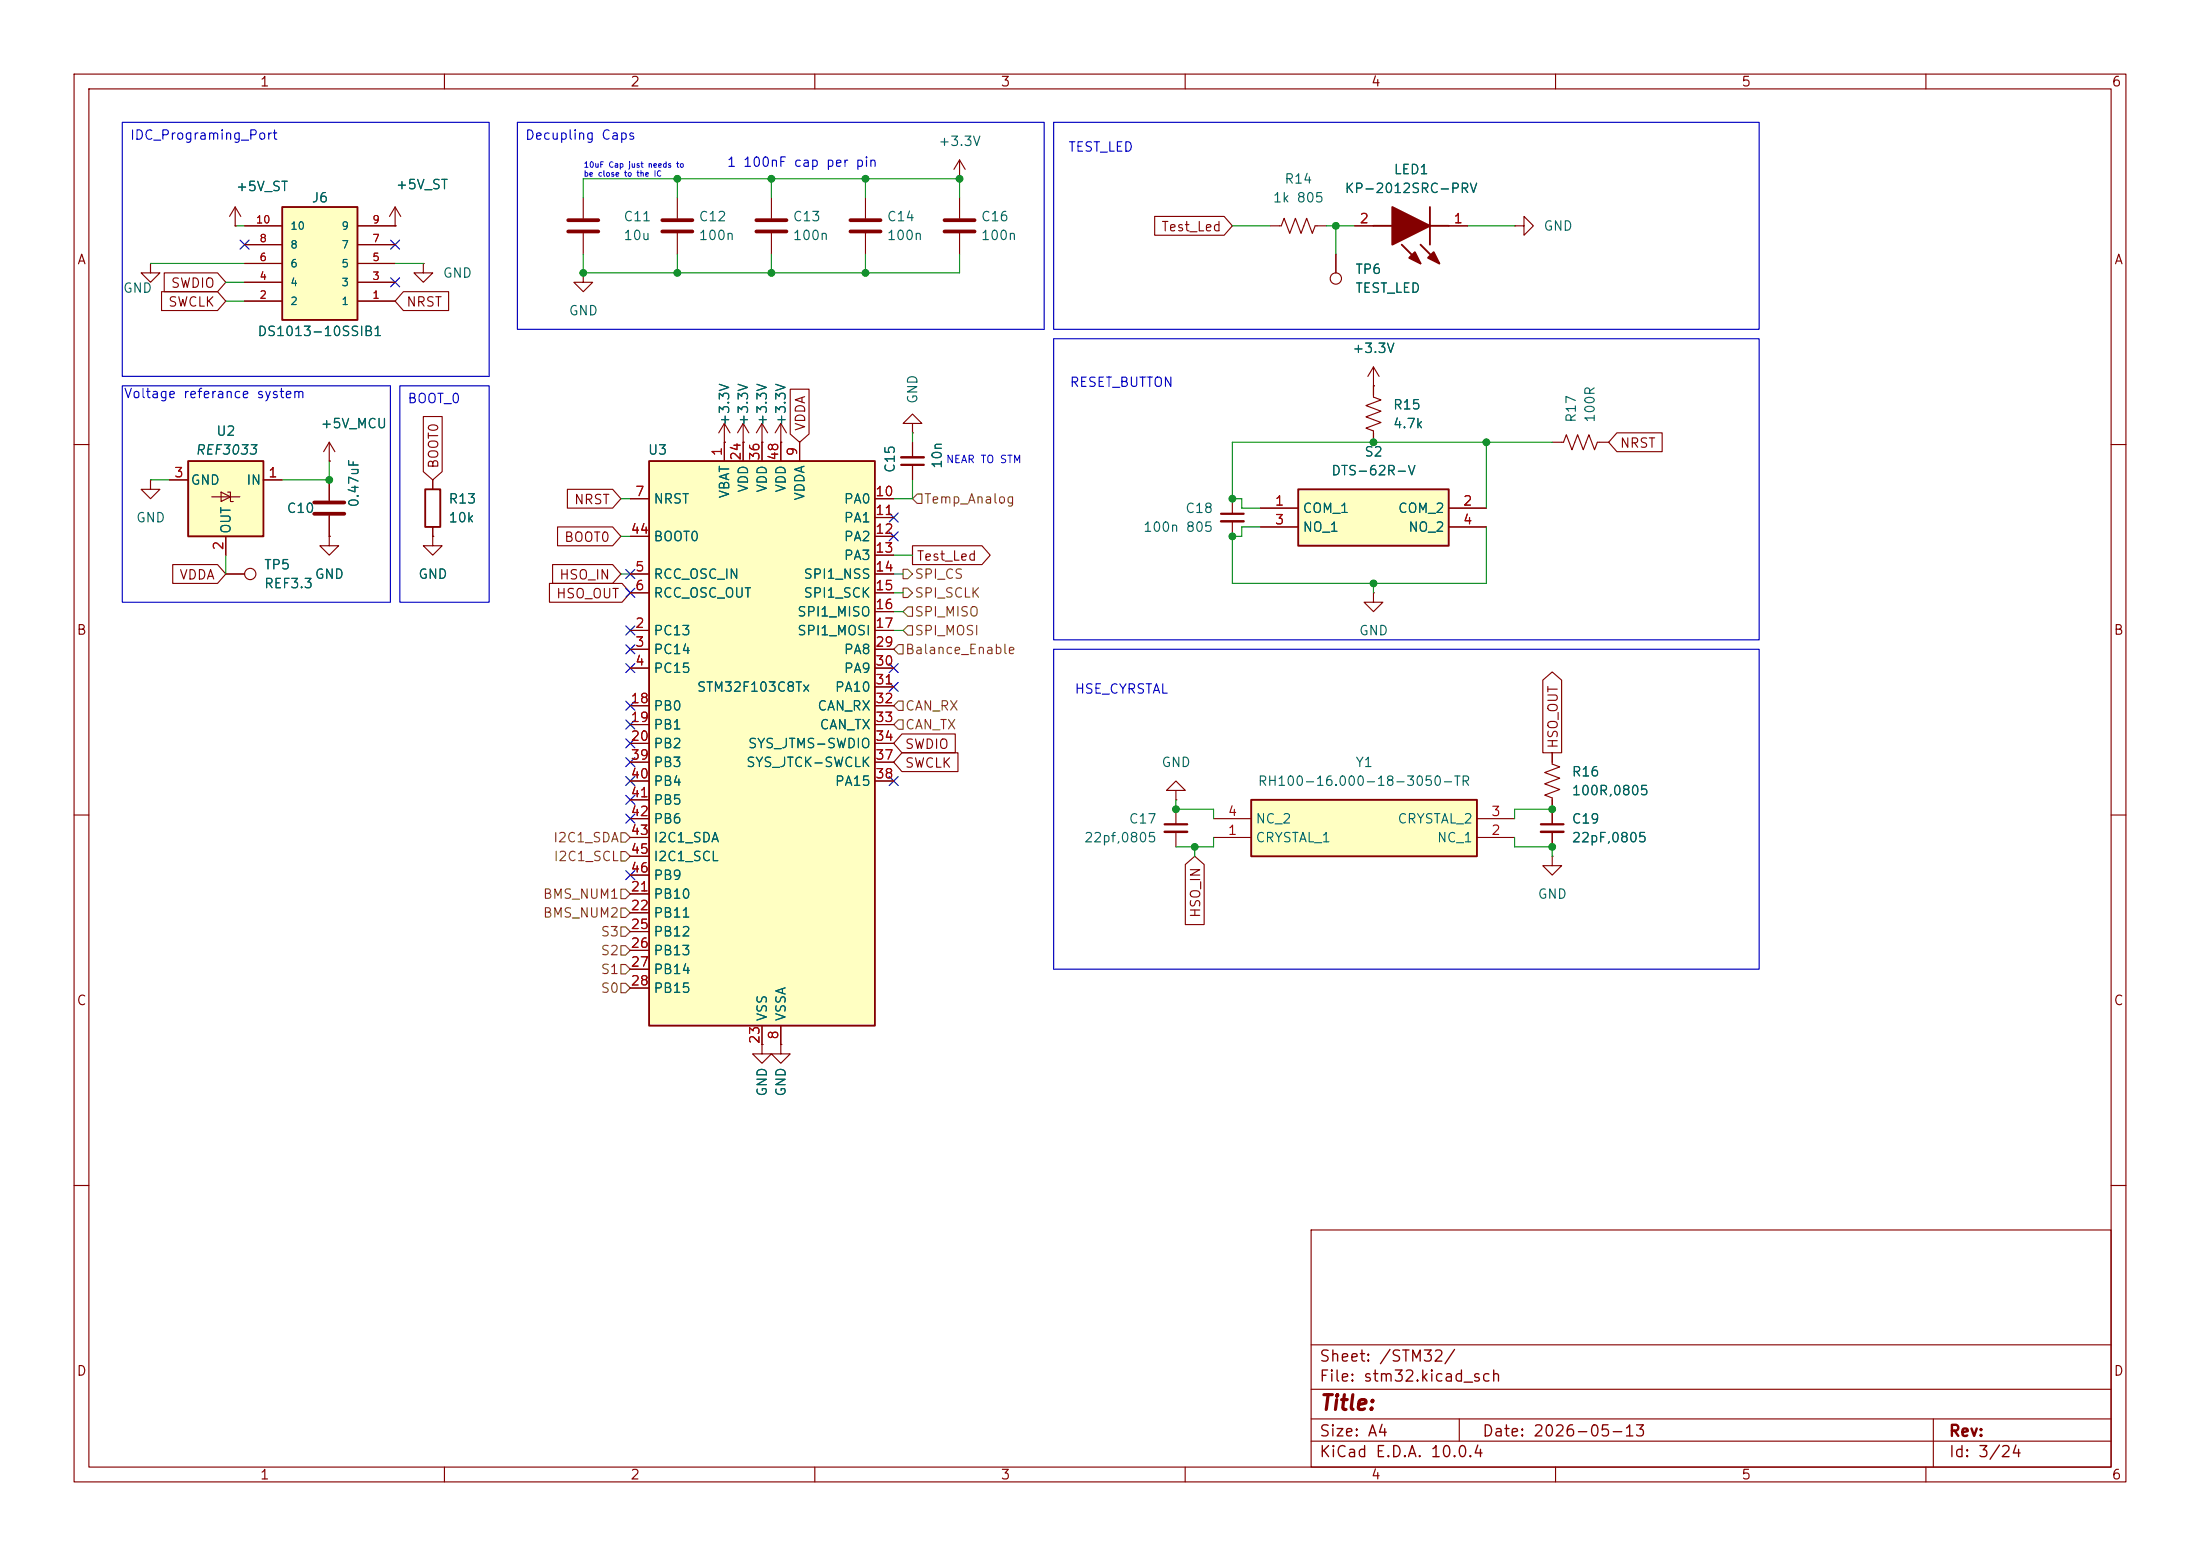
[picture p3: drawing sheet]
<svg xmlns="http://www.w3.org/2000/svg" width="297mm" height="210mm" viewBox="0 0 297 210" stroke-linecap="round" stroke-linejoin="round" font-family="sans-serif">
<g fill="none" stroke="#840000" stroke-width=".15">
<path d="M10 10h277v190h-277zM12 12h273v186h-273zM60 10v2M110 10v2M160 10v2M210 10v2M260 10v2M10 60h2M285 60h2M10 110h2M285 110h2M10 160h2"/>
<path d="M177 166h108v32h-108zM285 160h2M60 198v2M110 198v2M160 198v2M177 194.5h108M177 191.5h108M177 187.5h108M177 181.5h108M197 191.5v3M210 198v2M260 198v2"/>
<path d="M261 191.5v6.5"/>
</g>
<path d="M38.1 27.9h10.2v15.3h-10.2z" fill="#ffffc2"/>
<path d="M38.1 27.9h10.2v15.3h-10.2z" fill="none" stroke="#840000" stroke-width=".25"/>
<g fill="none" stroke="#840000" stroke-width=".15">
<path d="M31.7 30.5h.1M31.7 27.9l-.7 1.3M31.7 27.9l.8 1.3M31.7 27.9v2.6M33 38.1h5.1M33 35.6h5.1M33 33h5.1M33 30.5h5.1M48.3 38.1h5M48.3 35.6h5M48.3 33h5M48.3 30.5h5"/>
<path d="M78.7 36.8v1.3h1.3l-1.3 1.3-1.2-1.3h1.2M78.7 36.8h.1M91.4 26.7v2.8M91.4 31.5v2.8M104.1 26.7v2.8M104.1 31.5v2.8M129.5 24.1h.1M129.5 21.6l-.7 1.3M129.5 21.6l.8 1.3M129.5 21.6v2.5M129.5 26.7v2.8M129.5 31.5v2.8"/>
<path d="M33 40.6h5.1M48.3 40.6h5M209.5 115.6v1.2h1.3l-1.3 1.3-1.2-1.3h1.2M209.5 115.6h.1M209.5 109.2v2.1M209.5 112.3v2"/>
</g>
<path d="M89.4 29.7h4.1M89.4 31.2h4.1M102.1 29.7h4.1M102.1 31.2h4.1M127.5 29.7h4.1M127.5 31.2h4.1" fill="none" stroke="#840000" stroke-width=".51"/>
<path d="M208 111.3h3.1" fill="none" stroke="#840000" stroke-width=".3"/>
<path d="M208 112.3h3.1" fill="none" stroke="#840000" stroke-width=".33"/>
<path d="M87.6 62.2h30.5v76.2h-30.5z" fill="#ffffc2"/>
<path d="M87.6 62.2h30.5v76.2h-30.5z" fill="none" stroke="#840000" stroke-width=".25"/>
<g fill="none" stroke="#840000" stroke-width=".15">
<path d="M78.7 26.7v2.8M78.7 31.5v2.8M180.3 34.3v2.5M97.8 59.7h.1M97.8 57.2v5M97.8 57.2l-.8 1.2M97.8 57.2l.8 1.2M100.3 59.7h.1M100.3 57.2v5M100.3 57.2l-.7 1.2M100.3 57.2l.8 1.2M102.9 59.7h.1"/>
<path d="M102.9 57.2v5M102.9 57.2l-.8 1.2M102.9 57.2l.7 1.2M105.4 59.7h.1M105.4 57.2v5M105.4 57.2l-.8 1.2M105.4 57.2l.8 1.2M107.9 59.7v2.5M123.2 57.2h1.3l-1.3-1.3-1.3 1.3h1.3v1.2M123.2 58.4h.1M123.2 59.7v2M185.4 52.1h.1"/>
<path d="M185.4 49.5l-.7 1.3M185.4 49.5l.8 1.3M185.4 49.5v2.6M209.5 59.7h1.6l.4-1 .7 2 .8-2 .7 2 .8-2 .8 2 .3-1h1.6M20.3 64.8v1.2h1.3l-1.3 1.3-1.3-1.3h1.3M20.3 64.8h.1M85.1 77.5h2.5M85.1 67.3h2.5M85.1 72.4h2.5M118.1 77.5h2.5M118.1 67.3h2.5M118.1 69.9h2.5"/>
<path d="M118.1 72.4h2.5M118.1 74.9h2.5M123.2 62.7v2.1M85.1 85.1h2.5M85.1 87.6h2.5M85.1 90.2h2.5M85.1 80h2.5M85.1 95.3h2.5M85.1 97.8h2.5M118.1 85.1h2.5M118.1 87.6h2.5M118.1 90.2h2.5"/>
<path d="M118.1 80h2.5M118.1 82.6h2.5M118.1 95.3h2.5M118.1 97.8h2.5M118.1 92.7h2.5M85.1 100.3h2.5M85.1 102.9h2.5M85.1 105.4h2.5M85.1 108h2.5M85.1 110.5h2.5M85.1 113h2.5M85.1 115.6h2.5"/>
<path d="M85.1 118.1h2.5M118.1 100.3h2.5M118.1 102.9h2.5M118.1 105.4h2.5M209.5 101.6v1.5l1.1 .4-2.1 .8 2.1 .7-2.1 .8 2.1 .8-2.1 .7 1 .4v1.5M85.1 120.7h2.5M85.1 123.2h2.5M85.1 125.7h2.5M85.1 128.3h2.5M85.1 130.8h2.5M85.1 133.4h2.5M102.9 138.4v2.6"/>
<path d="M105.4 138.4v2.6M102.9 141v1.2h1.2l-1.2 1.3-1.3-1.3h1.3M102.9 141h.1M105.4 141v1.2h1.3l-1.3 1.3-1.3-1.3h1.3M105.4 141h.1"/>
<circle cx="180.3" cy="37.6" r=".76"/>
</g>
<path d="M121.7 62.7h3" fill="none" stroke="#840000" stroke-width=".3"/>
<path d="M121.7 61.7h3" fill="none" stroke="#840000" stroke-width=".33"/>
<path d="M76.7 29.7h4.1M76.7 31.2h4.1" fill="none" stroke="#840000" stroke-width=".51"/>
<path d="M175.3 66h20.3v7.7h-20.3z" fill="#ffffc2"/>
<path d="M175.3 66h20.3v7.7h-20.3z" fill="none" stroke="#840000" stroke-width=".25"/>
<path d="M170.2 68.6h5.1M170.2 71.1h5.1M195.6 68.6h5.1M195.6 71.1h5.1" fill="none" stroke="#840000" stroke-width=".15"/>
<path d="M168.9 108h30.5v7.6h-30.5z" fill="#ffffc2"/>
<path d="M185.4 30.5h2.6M189.2 33l2.6 2.6M191.8 33l2.5 2.6M193 30.5h2.6M193 27.9v5.1M57.4 66h2v5.1h-2zM168.9 108h30.5v7.6h-30.5z" fill="none" stroke="#840000" stroke-width=".25"/>
<g fill="none" stroke="#840000" stroke-width=".15">
<path d="M53.3 30.5h.1M53.3 27.9l-.7 1.3M53.3 27.9l.8 1.3M53.3 27.9v2.6M57.1 35.6v1.2h1.3l-1.3 1.3-1.2-1.3h1.2M57.1 35.6h.1M116.8 26.7v2.8M116.8 31.5v2.8M171.4 30.5h1.6l.4-1 .7 2 .8-2 .7 2 .8-2 .8 2 .3-1h1.6M182.9 30.5h2.5M195.6 30.5h2.5M204.5 30.5h1.2v-1.3l1.3 1.3-1.3 1.3v-1.3"/>
<path d="M204.5 30.5h.1M44.4 59.7l-.7 1.3M44.4 59.7l.8 1.3M44.4 59.7v2.5M185.4 52.1v1.5l1 .4-2 .7 2 .8-2 .8 2 .7-2 .8 1 .4v1.5M44.4 62.2h.1M58.4 72.4v1.3h1.3l-1.3 1.2-1.3-1.2h1.3M58.4 72.4h.1M58.4 64.8v1.2M58.4 71.1v1.3M166.4 67.3v2M166.4 70.4v2"/>
<path d="M185.4 80v1.3h1.3l-1.3 1.3-1.3-1.3h1.3M185.4 80h.1M158.7 109.2v2.1M158.7 112.3v2M163.8 113h5.1M163.8 110.5h5.1M199.4 113h5.1M199.4 110.5h5.1"/>
</g>
<path d="M164.8 69.3h3.1M157.2 111.3h3.1" fill="none" stroke="#840000" stroke-width=".3"/>
<path d="M164.8 70.4h3.1M157.2 112.3h3.1" fill="none" stroke="#840000" stroke-width=".33"/>
<path d="M114.8 29.7h4.1M114.8 31.2h4.1" fill="none" stroke="#840000" stroke-width=".51"/>
<g fill="#840000" stroke="#840000" stroke-width=".25">
<path d="M188 27.9l5 2.6-5 2.5z"/>
<path d="M192.8 34.8l.7-.8 .8 1.6z"/>
<path d="M190.2 34.8l.8-.8 .8 1.6z"/>
</g>
<path d="M25.4 62.2h10.2v10.2h-10.2z" fill="#ffffc2"/>
<path d="M25.4 62.2h10.2v10.2h-10.2z" fill="none" stroke="#840000" stroke-width=".25"/>
<g fill="none" stroke="#840000" stroke-width=".15">
<path d="M20.3 35.6v1.2h1.3l-1.3 1.3-1.3-1.3h1.3M20.3 35.6h.1M21.8 39.4h7.6l1.1 1.2-1.1 1.3h-7.6zM22.2 36.8h7.2l1.1 1.3-1.1 1.3h-7.2zM31.7 30.5h.1M33 38.1h5.1M33 35.6h5.1M33 33h5.1M33 30.5h5.1M48.3 38.1h5M48.3 35.6h5M48.3 33h5"/>
<path d="M48.3 30.5h5M53.3 30.5h.1M54.5 39.4h6.1v2.5h-6.1l-1.2-1.3zM155.9 29.2h9.4l1.1 1.3-1.1 1.3h-9.4zM180.3 34.3v2.5M182.9 30.5h2.5M195.6 30.5h2.5M33 40.6h5.1M48.3 40.6h5M57.1 56.2h2.6v7.5l-1.3 1.1-1.3-1.1zM97.8 59.7h.1M97.8 59.7v2.5"/>
<path d="M100.3 59.7h.1M100.3 59.7v2.5M102.9 59.7h.1M102.9 59.7v2.5M105.4 59.7h.1M105.4 59.7v2.5M106.7 52.5h2.5v6.1l-1.3 1.1-1.2-1.1zM107.9 59.7v2.5M123.2 59.7v2M185.4 52.1h.1M185.4 52.1v1.2M185.4 58.4v1.3"/>
<path d="M218.3 58.4h6.1v2.6h-6.1l-1.1-1.3zM22.9 64.8h2.5M23.3 76.2h6.1l1.1 1.3-1.1 1.2h-6.1zM28.6 67.1h3.8M29.8 66.4l1.3 .7-1.3 .6zM30.5 72.4v2.5M30.5 77.5h2.5M30.7 66.4h.4v1.3h.4M35.6 64.8h2.5M44.4 72.4v1.3h1.3l-1.3 1.2-1.2-1.2h1.2M44.4 72.4h.1M44.4 62.2h.1"/>
<path d="M44.4 64.8v2.8M44.4 69.6v2.8M58.4 72.4h.1M58.4 64.8v1.2M58.4 71.1v1.3M74.2 78.7h9.8l1.1 1.3-1.1 1.3h-9.8zM74.6 76.2h8.1l1.1 1.3-1.1 1.2h-8.1zM75.3 71.1h7.4l1.1 1.3-1.1 1.3h-7.4zM76.6 66h6.1l1.1 1.3-1.1 1.3h-6.1zM85.1 77.5h2.5M85.1 67.3h2.5M85.1 72.4h2.5"/>
<path d="M118.1 77.5h2.5M118.1 67.3h2.5M118.1 69.9h2.5M118.1 72.4h2.5M118.1 74.9h2.5M123.2 73.7h9.4l1.1 1.2-1.1 1.3h-9.4zM123.2 62.7v2.1M170.2 68.6h5.1M170.2 71.1h5.1M195.6 68.6h5.1M195.6 71.1h5.1M85.1 85.1h2.5"/>
<path d="M85.1 87.6h2.5M85.1 90.2h2.5M85.1 80h2.5M85.1 95.3h2.5M85.1 97.8h2.5M118.1 85.1h2.5M118.1 87.6h2.5M118.1 90.2h2.5M118.1 80h2.5M118.1 82.6h2.5M118.1 95.3h2.5M118.1 97.8h2.5"/>
<path d="M118.1 92.7h2.5M121.8 99.1h7.2v2.5h-7.2l-1.2-1.3zM208.3 91.8l1.2-1.1 1.3 1.1v9.8h-2.5zM85.1 100.3h2.5M85.1 102.9h2.5M85.1 105.4h2.5M85.1 108h2.5M85.1 110.5h2.5M85.1 113h2.5M85.1 115.6h2.5M85.1 118.1h2.5M118.1 100.3h2.5"/>
<path d="M118.1 102.9h2.5M118.1 105.4h2.5M121.8 101.6h7.5v2.5h-7.5l-1.2-1.2zM158.7 106.7h1.3l-1.3-1.3-1.2 1.3h1.2v1.3M158.7 108h.1M160 116.7l1.3-1.1 1.3 1.1v8.1h-2.6zM209.5 101.6v1.3M209.5 108v3.3M209.5 112.3v2M85.1 120.7h2.5M85.1 123.2h2.5M85.1 125.7h2.5"/>
<path d="M85.1 128.3h2.5M85.1 130.8h2.5M85.1 133.4h2.5M102.9 138.4v2.6M105.4 138.4v2.6M102.9 141h.1M105.4 141h.1"/>
<circle cx="33.8" cy="77.5" r=".76"/>
</g>
<path d="M42.4 67.8h4.1M42.4 69.3h4.1" fill="none" stroke="#840000" stroke-width=".51"/>
<g fill="none" stroke="#725600" stroke-width=".15">
<path d="M121.9 79.4h.7l.6 .6-.6 .6h-.7zM121.9 76.8h.7l.6 .7-.6 .6h-.7zM123.8 66.7h.7v1.2h-.7l-.6-.6zM121.3 94.6h.6v1.3h-.6l-.7-.6zM121.3 97.2h.6v1.2h-.6l-.7-.6zM121.3 87h.6v1.3h-.6l-.7-.7zM121.9 85.1l.7-.6h.6v1.2h-.6zM122.6 81.9h.6v1.3h-.6l-.7-.6zM83.8 114.9h.7l.6 .7-.6 .6h-.7zM83.8 112.4h.7l.6 .6-.6 .7h-.7zM83.8 127.6h.7l.6 .7-.6 .6h-.7zM83.8 125.1h.7l.6 .6-.6 .7h-.7z"/>
<path d="M83.8 132.7h.7l.6 .7-.6 .6h-.7zM83.8 130.2h.7l.6 .6-.6 .6h-.7zM83.8 120h.7l.6 .7-.6 .6h-.7zM83.8 122.6h.7l.6 .6-.6 .6h-.7z"/>
</g>
<g fill="none" stroke="#009600" stroke-width=".15">
<path d="M20.3 35.6h12.7M30.5 38.1h2.5M31.7 30.5h1.3M53.3 35.6h3.8M78.7 26.7v-2.6h50.8v2.6M78.7 34.3v2.5h50.8v-2.5M91.4 24.1v2.6M91.4 34.3v2.5M104.1 24.1v2.6M104.1 34.3v2.5M116.8 24.1v2.6M116.8 34.3v2.5"/>
<path d="M166.4 30.5h5M179.1 30.5h3.8M180.3 30.5v3.8M198.1 30.5h6.4M30.5 40.6h2.5M123.2 58.4v1.3M200.7 59.7v8.9M209.5 59.7h-43.1v7.6h1.2v1.3h2.6M20.3 64.8h2.6M30.5 74.9v2.6M44.4 62.2v2.6h-6.3M83.8 67.3h1.3"/>
<path d="M83.8 72.4h1.3M83.8 77.5h1.3M120.6 77.5h1.3M120.6 74.9h2.6M123.2 64.8v2.5h-2.6M170.2 71.1h-2.6v1.3h-1.2v6.3h34.3v-7.6M185.4 78.7v1.3M120.6 85.1h1.3M120.6 80h1.3M120.6 82.6h1.3M158.7 108v1.2h5.1v1.3M161.3 114.3v1.3"/>
<path d="M163.8 113v1.3h-5.1M204.5 113v1.3h5v1.3M209.5 109.2h-5v1.3"/>
</g>
<g fill="none" stroke="#000084" stroke-width=".15">
<path d="M32.4 32.4l1.2 1.2M33.6 32.4l-1.2 1.2M52.7 37.5l1.2 1.2M52.7 32.4l1.2 1.2M53.9 37.5l-1.2 1.2M53.9 32.4l-1.2 1.2M84.5 79.4l1.2 1.2M84.5 76.9l1.2 1.2M85.7 79.4l-1.2 1.2M85.7 76.9l-1.2 1.2M120 71.8l1.3 1.2M120 69.2l1.3 1.3"/>
<path d="M121.3 71.8l-1.3 1.2M121.3 69.2l-1.3 1.3M84.5 84.5l1.2 1.2M84.5 94.6l1.2 1.3M84.5 89.6l1.2 1.2M84.5 97.2l1.2 1.2M84.5 99.7l1.2 1.2M84.5 87l1.2 1.2M85.7 84.5l-1.2 1.2M85.7 94.6l-1.2 1.3M85.7 89.6l-1.2 1.2M85.7 97.2l-1.2 1.2"/>
<path d="M85.7 99.7l-1.2 1.2M85.7 87l-1.2 1.2M120 92.1l1.3 1.2M120 89.6l1.3 1.2M121.3 92.1l-1.3 1.2M121.3 89.6l-1.3 1.2M84.5 102.3l1.2 1.2M84.5 109.9l1.2 1.2M84.5 107.3l1.2 1.3M84.5 117.5l1.2 1.2M84.5 104.8l1.2 1.2M85.7 102.3l-1.2 1.2"/>
<path d="M85.7 109.9l-1.2 1.2M85.7 107.3l-1.2 1.3M85.7 117.5l-1.2 1.2M85.7 104.8l-1.2 1.2M120 104.8l1.3 1.2M121.3 104.8l-1.3 1.2"/>
</g>
<path d="M16.5 16.5h49.5v34.3h-49.5zM69.8 16.5h71.2v28h-71.2zM142.2 16.5h95.3v28h-95.3zM16.5 52.1h36.2v29.2h-36.2zM54 52.1h12v29.2h-12zM142.2 45.7h95.3v40.7h-95.3zM142.2 87.6h95.3v43.2h-95.3z" fill="none" stroke="#0000c2" stroke-width=".15"/>
<g fill="#009600" stroke="#009600" stroke-width=".14">
<circle cx="129.5" cy="24.1" r=".46"/>
<circle cx="116.8" cy="36.8" r=".46"/>
<circle cx="104.1" cy="36.8" r=".46"/>
<circle cx="116.8" cy="24.1" r=".46"/>
<circle cx="44.4" cy="64.8" r=".46"/>
<circle cx="166.4" cy="72.4" r=".46"/>
<circle cx="158.7" cy="109.2" r=".46"/>
<circle cx="185.4" cy="78.7" r=".46"/>
<circle cx="209.5" cy="114.3" r=".46"/>
<circle cx="209.5" cy="109.2" r=".46"/>
<circle cx="161.3" cy="114.3" r=".46"/>
<circle cx="91.4" cy="36.8" r=".46"/>
<circle cx="91.4" cy="24.1" r=".46"/>
<circle cx="78.7" cy="36.8" r=".46"/>
<circle cx="104.1" cy="24.1" r=".46"/>
<circle cx="166.4" cy="67.3" r=".46"/>
<circle cx="180.3" cy="30.5" r=".46"/>
<circle cx="200.7" cy="59.7" r=".46"/>
<circle cx="185.4" cy="59.7" r=".46"/>
</g>
<text font-size="2" fill="#840000" x="178" y="190.8">Title:</text>
<g font-size="1.5" fill="#840000">
<text x="178" y="184.2">Sheet: /STM32/</text>
<text x="178" y="186.9">File: stm32.kicad_sch</text>
<text x="178" y="197.1">KiCad E.D.A. 10.0.4</text>
<text x="178" y="194.3">Size: A4</text>
<text x="200" y="194.3">Date: 2026-05-13</text>
<text x="263" y="194.3">Rev:</text>
<text x="263" y="197.1">Id: 3/24</text>
</g>
<g font-size="1.3" fill="#840000">
<text x="35" y="12">1</text>
<text x="85" y="12">2</text>
<text x="135" y="12">3</text>
<text x="185" y="12">4</text>
<text x="235" y="12">5</text>
<text x="285" y="12">6</text>
<text x="10.3" y="36">A</text>
<text x="156.7" y="31.5">Test_Led</text>
<text x="285.3" y="36">A</text>
<text x="22.6" y="41.7">SWCLK</text>
<text x="23" y="39.2">SWDIO</text>
<text x="54.8" y="41.7">NRST</text>
<text x="109" y="58.3" transform="rotate(-90 109 58.3)">VDDA</text>
<text x="59.5" y="63.3" transform="rotate(-90 59.5 63.3)">BOOT0</text>
<text x="218.6" y="60.8">NRST</text>
<text x="77.4" y="68.4">NRST</text>
<text x="76.1" y="73.5">BOOT0</text>
<text x="123.7" y="76">Test_Led</text>
<text x="24.1" y="78.5">VDDA</text>
<text x="75" y="81.1">HSO_OUT</text>
<text x="75.4" y="78.5">HSO_IN</text>
<text x="10.3" y="86">B</text>
<text x="285.3" y="86">B</text>
<text x="122.1" y="101.4">SWDIO</text>
<text x="210.6" y="101.1" transform="rotate(-90 210.6 101.1)">HSO_OUT</text>
<text x="122.1" y="103.9">SWCLK</text>
<text x="162.4" y="124" transform="rotate(-90 162.4 124)">HSO_IN</text>
<text x="10.3" y="136">C</text>
<text x="285.3" y="136">C</text>
<text x="10.3" y="186">D</text>
<text x="285.3" y="186">D</text>
<text x="35" y="200">1</text>
<text x="85" y="200">2</text>
<text x="135" y="200">3</text>
<text x="185" y="200">4</text>
<text x="235" y="200">5</text>
<text x="285" y="200">6</text>
</g>
<g font-size="1.3" fill="#0000c2">
<text x="17.5" y="19.2">IDC_Programing_Port</text>
<text x="70.8" y="19.2">Decupling Caps</text>
<text x="98" y="22.8">1 100nF cap per pin</text>
<text x="144.1" y="20.8">TEST_LED</text>
<text x="144.3" y="52.5">RESET_BUTTON</text>
<text x="16.6" y="54.1">Voltage referance system</text>
<text x="54.9" y="54.7">BOOT_0</text>
<text x="145" y="93.9">HSE_CYRSTAL</text>
</g>
<g font-size="1.3" fill="#006464">
<text x="126.6" y="20">+3.3V</text>
<text x="188.1" y="23.8">LED1</text>
<text x="31.8" y="26.1">+5V_ST</text>
<text x="42" y="27.6">J6</text>
<text x="53.3" y="25.9">+5V_ST</text>
<text x="171.7" y="27.6">1k 805</text>
<text x="173.3" y="25.1">R14</text>
<text x="181.4" y="26.4">KP-2012SRC-PRV</text>
<text x="84.1" y="30.2">C11</text>
<text x="84.1" y="32.7">10u</text>
<text x="94.2" y="32.7">100n</text>
<text x="94.2" y="30.2">C12</text>
<text x="106.9" y="32.7">100n</text>
<text x="106.9" y="30.2">C13</text>
<text x="119.6" y="32.7">100n</text>
<text x="119.6" y="30.2">C14</text>
<text x="132.3" y="32.7">100n</text>
<text x="132.3" y="30.2">C16</text>
<text x="208.3" y="31.5">GND</text>
<text x="16.5" y="39.8">GND</text>
<text x="59.7" y="37.8">GND</text>
<text x="182.9" y="37.3">TP6</text>
<text x="182.9" y="39.8">TEST_LED</text>
<text x="34.7" y="45.7">DS1013-10SSIB1</text>
<text x="76.7" y="42.9">GND</text>
<text x="182.5" y="48">+3.3V</text>
<text x="29.1" y="59.1">U2</text>
<text x="43.2" y="58.1">+5V_MCU</text>
<text x="98.8" y="57.6" transform="rotate(-90 98.8 57.6)">+3.3V</text>
<text x="101.3" y="57.6" transform="rotate(-90 101.3 57.6)">+3.3V</text>
<text x="103.8" y="57.6" transform="rotate(-90 103.8 57.6)">+3.3V</text>
<text x="106.4" y="57.6" transform="rotate(-90 106.4 57.6)">+3.3V</text>
<text x="124.2" y="54.6" transform="rotate(-90 124.2 54.6)">GND</text>
<text x="188" y="58.1">4.7k</text>
<text x="188" y="55.6">R15</text>
<text x="213.1" y="57.1" transform="rotate(-90 213.1 57.1)">R17</text>
<text x="215.6" y="57.1" transform="rotate(-90 215.6 57.1)">100R</text>
<text x="25.7" y="65.7">GND</text>
<text x="26.3" y="61.7">REF3033</text>
<text x="33.2" y="65.7">IN</text>
<text x="87.4" y="61.7">U3</text>
<text x="121.1" y="63.9" transform="rotate(-90 121.1 63.9)">C15</text>
<text x="127.5" y="63.4" transform="rotate(-90 127.5 63.4)">10n</text>
<text x="179.6" y="64.5">DTS-62R-V</text>
<text x="184.1" y="61.9">S2</text>
<text x="18.3" y="70.8">GND</text>
<text x="38.6" y="69.6">C10</text>
<text x="48.7" y="68.6" transform="rotate(-90 48.7 68.6)">0.47uF</text>
<text x="60.5" y="70.8">10k</text>
<text x="60.5" y="68.3">R13</text>
<text x="88.1" y="68.3">NRST</text>
<text x="98.8" y="67.4" transform="rotate(-90 98.8 67.4)">VBAT</text>
<text x="101.3" y="66.6" transform="rotate(-90 101.3 66.6)">VDD</text>
<text x="103.8" y="66.6" transform="rotate(-90 103.8 66.6)">VDD</text>
<text x="106.4" y="66.6" transform="rotate(-90 106.4 66.6)">VDD</text>
<text x="108.9" y="67.7" transform="rotate(-90 108.9 67.7)">VDDA</text>
<text x="113.8" y="68.3">PA0</text>
<text x="113.8" y="70.8">PA1</text>
<text x="159.9" y="69.6">C18</text>
<text x="175.8" y="69.6">COM_1</text>
<text x="188.6" y="69.6">COM_2</text>
<text x="31.5" y="72.1" transform="rotate(-90 31.5 72.1)">OUT</text>
<text x="35.6" y="77.2">TP5</text>
<text x="88.1" y="73.4">BOOT0</text>
<text x="113.8" y="73.4">PA2</text>
<text x="113.8" y="75.9">PA3</text>
<text x="154.2" y="72.1">100n 805</text>
<text x="175.8" y="72.1">NO_1</text>
<text x="190" y="72.1">NO_2</text>
<text x="35.6" y="79.7">REF3.3</text>
<text x="42.4" y="78.4">GND</text>
<text x="56.4" y="78.4">GND</text>
<text x="88.1" y="78.4">RCC_OSC_IN</text>
<text x="88.1" y="81">RCC_OSC_OUT</text>
<text x="107.5" y="83.5">SPI1_MISO</text>
<text x="108.4" y="78.4">SPI1_NSS</text>
<text x="108.4" y="81">SPI1_SCK</text>
<text x="88.1" y="86.1">PC13</text>
<text x="88.1" y="88.6">PC14</text>
<text x="107.5" y="86.1">SPI1_MOSI</text>
<text x="113.8" y="88.6">PA8</text>
<text x="183.4" y="86.1">GND</text>
<text x="88.1" y="91.1">PC15</text>
<text x="94" y="93.7">STM32F103C8Tx</text>
<text x="112.6" y="93.7">PA10</text>
<text x="113.8" y="91.1">PA9</text>
<text x="88.1" y="96.2">PB0</text>
<text x="88.1" y="98.8">PB1</text>
<text x="88.1" y="101.3">PB2</text>
<text x="100.9" y="101.3">SYS_JTMS-SWDIO</text>
<text x="110.3" y="96.2">CAN_RX</text>
<text x="110.6" y="98.8">CAN_TX</text>
<text x="88.1" y="103.8">PB3</text>
<text x="88.1" y="106.4">PB4</text>
<text x="100.6" y="103.8">SYS_JTCK-SWCLK</text>
<text x="112.6" y="106.4">PA15</text>
<text x="156.7" y="103.8">GND</text>
<text x="169.7" y="106.4">RH100-16.000-18-3050-TR</text>
<text x="182.9" y="103.8">Y1</text>
<text x="212.1" y="107.7">100R,0805</text>
<text x="212.1" y="105.1">R16</text>
<text x="88.1" y="108.9">PB5</text>
<text x="88.1" y="111.5">PB6</text>
<text x="152.3" y="111.5">C17</text>
<text x="169.4" y="111.5">NC_2</text>
<text x="188.6" y="111.5">CRYSTAL_2</text>
<text x="212.1" y="111.5">C19</text>
<text x="88.1" y="114">I2C1_SDA</text>
<text x="88.1" y="116.5">I2C1_SCL</text>
<text x="88.1" y="119.1">PB9</text>
<text x="146.3" y="114">22pf,0805</text>
<text x="169.4" y="114">CRYSTAL_1</text>
<text x="193.9" y="114">NC_1</text>
<text x="212.1" y="114">22pF,0805</text>
<text x="88.1" y="121.6">PB10</text>
<text x="88.1" y="124.2">PB11</text>
<text x="207.5" y="121.6">GND</text>
<text x="88.1" y="126.7">PB12</text>
<text x="88.1" y="129.2">PB13</text>
<text x="88.1" y="131.8">PB14</text>
<text x="88.1" y="134.3">PB15</text>
<text x="103.8" y="137.9" transform="rotate(-90 103.8 137.9)">VSS</text>
<text x="106.4" y="137.9" transform="rotate(-90 106.4 137.9)">VSSA</text>
<text x="103.8" y="148.1" transform="rotate(-90 103.8 148.1)">GND</text>
<text x="106.4" y="148.1" transform="rotate(-90 106.4 148.1)">GND</text>
</g>
<g font-size="1.3" fill="#a90000">
<text x="183.4" y="30.5">2</text>
<text x="196.1" y="30.5">1</text>
<text x="23.4" y="64.7">3</text>
<text x="36.1" y="64.7">1</text>
<text x="97.8" y="61.7" transform="rotate(-90 97.8 61.7)">1</text>
<text x="100.3" y="62.3" transform="rotate(-90 100.3 62.3)">24</text>
<text x="102.8" y="62.3" transform="rotate(-90 102.8 62.3)">36</text>
<text x="105.4" y="62.3" transform="rotate(-90 105.4 62.3)">48</text>
<text x="107.9" y="61.7" transform="rotate(-90 107.9 61.7)">9</text>
<text x="85.7" y="67.3">7</text>
<text x="118.1" y="67.3">10</text>
<text x="118.1" y="69.8">11</text>
<text x="172" y="68.6">1</text>
<text x="172" y="71.1">3</text>
<text x="197.4" y="68.6">2</text>
<text x="197.4" y="71.1">4</text>
<text x="30.5" y="74.4" transform="rotate(-90 30.5 74.4)">2</text>
<text x="85" y="72.4">44</text>
<text x="85.7" y="77.4">5</text>
<text x="118.1" y="72.4">12</text>
<text x="118.1" y="74.9">13</text>
<text x="118.1" y="77.4">14</text>
<text x="85.7" y="80">6</text>
<text x="118.1" y="80">15</text>
<text x="118.1" y="82.5">16</text>
<text x="85.7" y="85.1">2</text>
<text x="85.7" y="87.6">3</text>
<text x="118.1" y="85.1">17</text>
<text x="118.1" y="87.6">29</text>
<text x="85" y="95.2">18</text>
<text x="85.7" y="90.1">4</text>
<text x="118.1" y="90.1">30</text>
<text x="118.1" y="92.7">31</text>
<text x="118.1" y="95.2">32</text>
<text x="85" y="97.8">19</text>
<text x="85" y="100.3">20</text>
<text x="118.1" y="97.8">33</text>
<text x="118.1" y="100.3">34</text>
<text x="85" y="102.8">39</text>
<text x="85" y="105.4">40</text>
<text x="85" y="107.9">41</text>
<text x="118.1" y="102.8">37</text>
<text x="118.1" y="105.4">38</text>
<text x="85" y="110.5">42</text>
<text x="85" y="113">43</text>
<text x="165.7" y="113">1</text>
<text x="165.7" y="110.5">4</text>
<text x="201.2" y="113">2</text>
<text x="201.2" y="110.5">3</text>
<text x="85" y="115.5">45</text>
<text x="85" y="118.1">46</text>
<text x="85" y="120.6">21</text>
<text x="85" y="123.2">22</text>
<text x="85" y="125.7">25</text>
<text x="85" y="128.2">26</text>
<text x="85" y="130.8">27</text>
<text x="85" y="133.3">28</text>
<text x="102.8" y="141" transform="rotate(-90 102.8 141)">23</text>
<text x="105.4" y="140.4" transform="rotate(-90 105.4 140.4)">8</text>
</g>
<g font-size="1.3" fill="#725600">
<text x="124.7" y="68.3">Temp_Analog</text>
<text x="123.4" y="81">SPI_SCLK</text>
<text x="123.4" y="78.4">SPI_CS</text>
<text x="123.4" y="83.5">SPI_MISO</text>
<text x="122.1" y="88.6">Balance_Enable</text>
<text x="123.4" y="86.1">SPI_MOSI</text>
<text x="122.1" y="96.2">CAN_RX</text>
<text x="122.1" y="98.8">CAN_TX</text>
<text x="74.6" y="114">I2C1_SDA</text>
<text x="74.7" y="116.5">I2C1_SCL</text>
<text x="73.2" y="121.6">BMS_NUM1</text>
<text x="73.2" y="124.2">BMS_NUM2</text>
<text x="81" y="129.2">S2</text>
<text x="81" y="126.7">S3</text>
<text x="81" y="131.8">S1</text>
<text x="81" y="134.3">S0</text>
</g>
<g font-size="1" fill="#a90000">
<text x="34.5" y="30.4">10</text>
<text x="34.9" y="35.5">6</text>
<text x="34.9" y="32.9">8</text>
<text x="50.2" y="35.5">5</text>
<text x="50.2" y="32.9">7</text>
<text x="50.2" y="30.4">9</text>
<text x="34.9" y="40.6">2</text>
<text x="34.9" y="38">4</text>
<text x="50.2" y="40.6">1</text>
<text x="50.2" y="38">3</text>
</g>
<g font-size="1" fill="#006464">
<text x="39.1" y="33.8">8</text>
<text x="39.1" y="31.3">10</text>
<text x="46" y="33.8">7</text>
<text x="46" y="31.3">9</text>
<text x="39.1" y="41.4">2</text>
<text x="39.1" y="38.9">4</text>
<text x="39.1" y="36.3">6</text>
<text x="46" y="41.4">1</text>
<text x="46" y="38.9">3</text>
<text x="46" y="36.3">5</text>
</g>
<text font-size="1" fill="#0000c2" x="127.6" y="62.8">NEAR TO STM</text>
<g font-size=".8" fill="#0000c2">
<text x="78.7" y="22.8">10uF Cap just needs to</text>
<text x="78.7" y="24">be close to the IC</text>
</g>
</svg>
